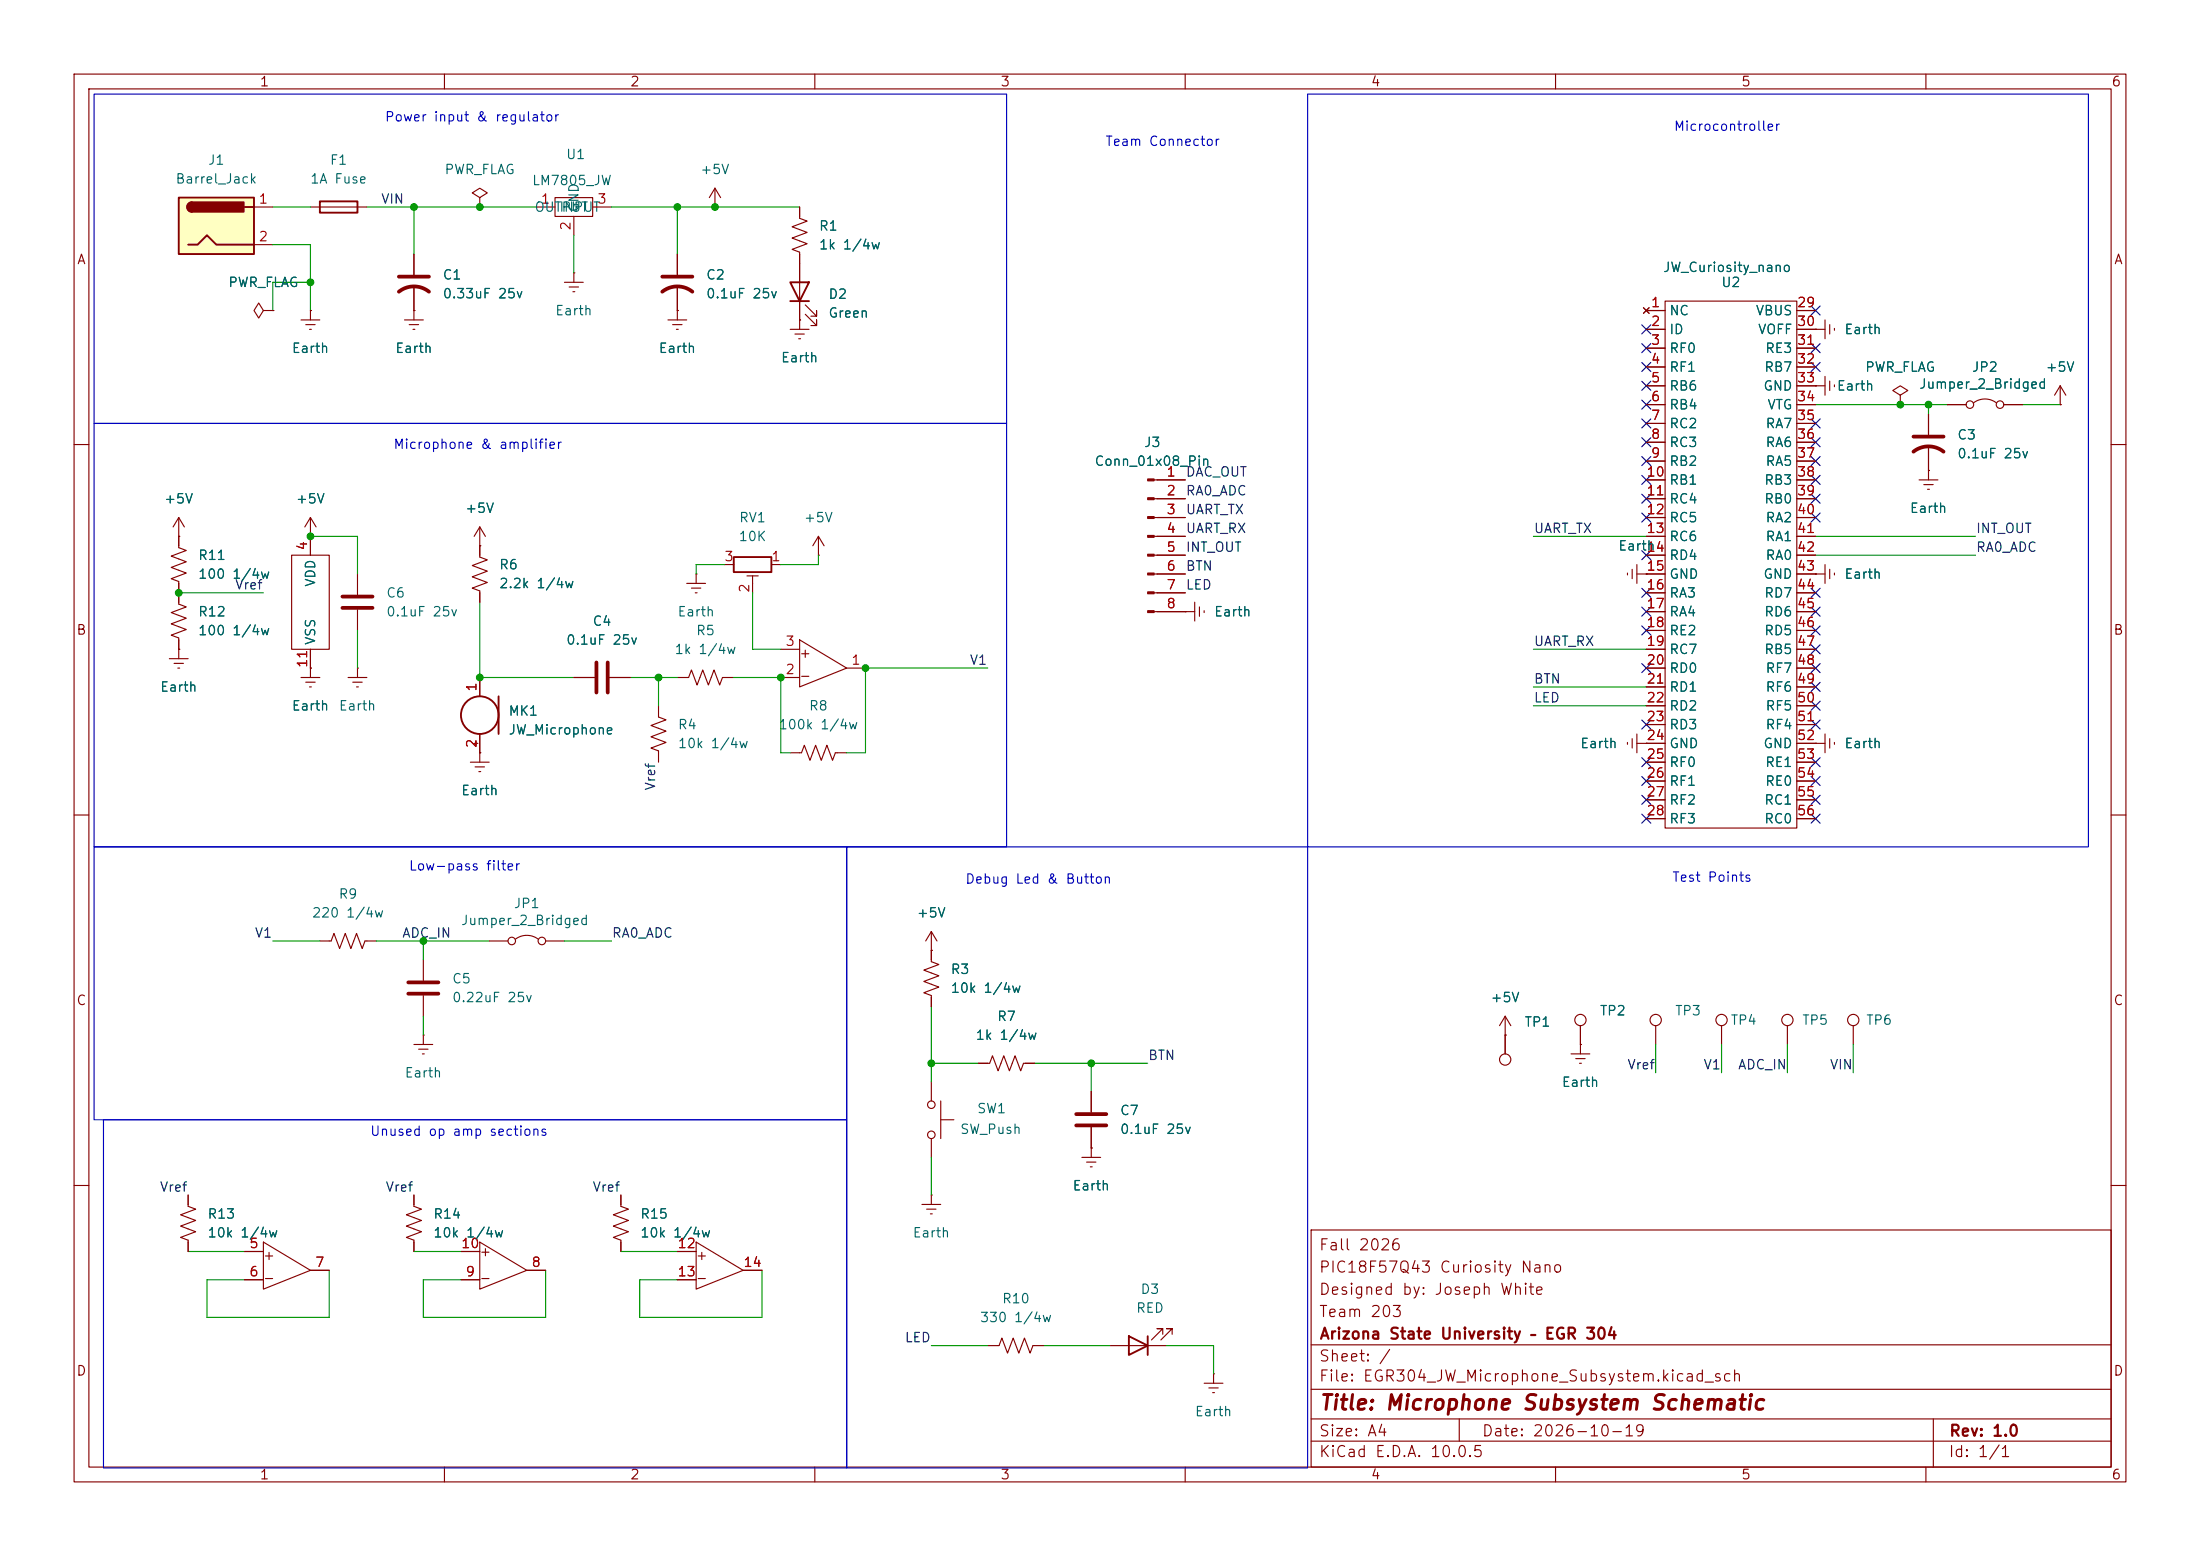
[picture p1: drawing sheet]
<svg xmlns="http://www.w3.org/2000/svg" width="297mm" height="210mm" viewBox="0 0 297 210" stroke-linecap="round" stroke-linejoin="round" font-family="sans-serif">
<g fill="none" stroke="#840000" stroke-width=".15">
<path d="M10 10h277v190h-277zM12 12h273v186h-273zM60 10v2M110 10v2M160 10v2M210 10v2M260 10v2M41.9 27.9h7.6M91.4 34.3v2.8M91.4 38.6v4.6M107.9 27.9v1.6l1.1 .3-2.1 .8 2.1 .8-2.1 .7 2.1 .8-2.1 .8 1 .3v10.5M35.6 41.9l-.7-1-.6 1 .6 1 .7-1h1.2"/>
<path d="M36.8 41.9h.1M40.6 43.2h2.6M41.3 43.8h1.2M41.8 44.5h.2M41.9 41.9h.1M41.9 41.9v1.3M90.2 43.2h2.5M90.8 43.8h1.3M91.3 44.5h.3M91.4 41.9h.1M106.7 44.5h2.5M107.3 45.1h1.3"/>
<path d="M107.8 45.7h.3M107.9 43.2h.1M108.7 42.4l1.5 1.5v-.7v.7h-.7M108.7 41.1l1.5 1.6v-.8v.8h-.7M260.3 55.9v2.8M10 60h2M92.7 78.7h2.5M93.3 79.4h1.3M94 77.5h.1M94 77.5v1.2M97.8 76.2h1.3M100.8 77.7h1.6"/>
<path d="M101.6 77.7v2.3M104.1 76.2h1.3M110.5 74.9h.1M110.5 72.4l-.8 1.3M110.5 72.4l.8 1.3M110.5 72.4v2.5M259.1 64.8h2.5M259.7 65.4h1.3M260.2 66h.3M260.3 63.5h.1M260.3 60.2v4.6M285 60h2"/>
<path d="M88.9 95.3v1.5l1 .4-2 .7 2 .8-2 .7 2 .8-2 .8 1 .3v1.6M91.4 91.4h1.6l.3-1 .8 2.1 .8-2.1 .7 2.1 .8-2.1 .8 2.1 .3-1.1h1.6M93.9 80h.2M105.4 91.4h2.5M105.4 87.6h2.5M107.9 86.4l6.4 3.8-6.4 2.5zM114.3 90.2h2.5M10 110h2M106.7 101.6h1.5l.4-1 .7 2 .8-2 .8 2 .7-2 .8 2 .4-1h1.5M285 110h2M43.2 127h1.5l.4-1 .7 2 .8-2 .8 2 .7-2 .8 2 .4-1h1.5M57.1 139.7h.1"/>
<path d="M57.1 129.5v2.8M57.1 134.4v2.8M57.1 139.7v1.3M66 127h2.6M69.6 126.7a2.54 2.54 0 0 1 3 0M73.7 127h2.5M125.7 128.3h.1M125.7 125.7v4.1l1 .4-2 .7 2 .8-2 .8 2 .7-2 .8 1 .4v1.5M125.7 125.7l-.7 1.3M125.7 125.7l.8 1.3M203.2 139.7h.1M203.2 137.2l-.8 1.2"/>
<path d="M203.2 137.2l.8 1.2M203.2 137.2v5M213.4 138.4v3.8M223.5 138.4v2.6M232.4 138.4v2.6M241.3 138.4v2.6M250.2 138.4v2.6M55.9 141h2.5M56.5 141.6h1.3M57 142.2h.3M125.7 146.1v2.5M125.7 153.7v2.5"/>
<path d="M127 151.1h1.8M127 148.6v5.1M132.1 143.5h1.5l.4-1 .7 2 .8-2 .8 2 .7-2 .8 2 .4-1h1.5M146 156.2h2.6M146.7 156.8h1.3M147.2 157.5h.2M147.3 154.9h.1M147.3 147.3v2.8M147.3 152.1v4.1M212.1 142.2h2.5M212.7 142.9h1.3M213.2 143.5h.3"/>
<path d="M213.4 141h.1M10 160h2M33 172.7h2.6M33 168.9h2.6M35.6 167.6l6.3 3.9-6.3 2.5zM41.9 171.5h2.5M55.9 161.3v1.5l1 .4-2 .8 2 .7-2 .8 2 .7-2 .8 1 .4v1.5M62.2 172.7h2.6M62.2 168.9h2.6M64.8 167.6l6.3 3.9-6.3 2.5zM71.1 171.5h2.6M83.8 161.3v1.5l1 .4-2 .8 2 .7-2 .8 2 .7-2 .8 1 .4v1.5"/>
<path d="M91.4 172.7h2.6M91.4 168.9h2.6M94 167.6l6.3 3.9-6.3 2.5zM100.3 171.5h2.6M124.5 162.6h2.5M125.1 163.2h1.3M125.6 163.8h.3M125.7 161.3h.1M125.7 161.3v1.3M177 166h108v32h-108zM285 160h2M60 198v2"/>
<path d="M110 198v2M133.3 181.6h1.6l.4-1 .7 2 .8-2 .7 2 .8-2 .8 2 .3-1h1.6M160 198v2M162.6 186.7h2.5M163.2 187.3h1.3M163.7 188h.3M163.8 185.4h.1M163.8 185.4v1.3M177 194.5h108M177 191.5h108M177 187.5h108M177 181.5h108"/>
<path d="M197 191.5v3M210 198v2M260 198v2M261 191.5v6.5"/>
<circle cx="69.1" cy="127" r=".51"/>
<circle cx="73.2" cy="127" r=".51"/>
<circle cx="213.4" cy="137.7" r=".76"/>
<circle cx="223.5" cy="137.7" r=".76"/>
<circle cx="232.4" cy="137.7" r=".76"/>
<circle cx="241.3" cy="137.7" r=".76"/>
<circle cx="250.2" cy="137.7" r=".76"/>
<circle cx="125.7" cy="153.2" r=".51"/>
<circle cx="125.7" cy="149.1" r=".51"/>
<circle cx="203.2" cy="143" r=".76"/>
</g>
<path d="M89.4 39.4a3.3 3.3 0 0 1 4.1 0M89.4 37.3h4.1M258.3 58.9h4.1M258.3 61a3.3 3.3 0 0 1 4.1 0M55.1 134.1h4.1M55.1 132.6h4.1M145.3 151.9h4.1M145.3 150.4h4.1" fill="none" stroke="#840000" stroke-width=".51"/>
<path d="M43.2 27.2h5.1v1.5h-5.1zM106.7 38.1h2.5l-1.3 2.5zM106.7 40.6h2.5M99.1 75.2h5v2h-5z" fill="none" stroke="#840000" stroke-width=".25"/>
<path d="M24.1 26.7h10.2v7.6h-10.2z" fill="#ffffc2"/>
<g fill="none" stroke="#840000" stroke-width=".25">
<path d="M24.1 26.7h10.2v7.6h-10.2zM25.4 33h1.3l1.2-1.2 1.3 1.2h5.1M25.9 27.3a.64 .64 0 0 0-.6 .6 .64 .64 0 0 0 .6 .7M33 27.9h1.3M67.3 94v5.1M152.4 180.3l2.5 1.3-2.5 1.3zM154.9 180.3v2.6"/>
<circle cx="64.8" cy="96.5" r="2.54"/>
</g>
<g fill="#840000" stroke="#840000" stroke-width=".25">
<path d="M25.5 27.5l.4-.2v1.3a.63 .63 0 0 1-.6-.4 .63 .63 0 0 1 .2-.7z"/>
<path d="M25.9 27.3h7v1.3h-7z"/>
</g>
<g fill="none" stroke="#840000" stroke-width=".15">
<path d="M34.3 27.9h2.5M34.3 33h2.5M55.9 34.3v2.8M55.9 38.6v4.6M64.8 26.7l1-.7-1-.6-1 .6 1 .7v1.2M64.8 27.9h.1M72.4 27.9h2.5M74.9 26.7h5.1v2.5h-5.1zM76.2 38.1h2.5M76.8 38.7h1.3M77.3 39.4h.3M77.5 36.8h.1"/>
<path d="M77.5 29.2v2.6M77.5 36.8v1.3M80 27.9h2.5M91.4 34.3v2.8M91.4 38.6v3.3M96.5 27.9h.1M96.5 25.4l-.7 1.3M96.5 25.4l.8 1.3M96.5 25.4v2.5M107.9 27.9v1.3M107.9 34.3v3.8M36.8 41.9h.1"/>
<path d="M41.9 41.9h.1M54.6 43.2h2.5M55.2 43.8h1.3M55.8 44.5h.2M55.9 41.9h.1M91.4 41.9h.1M107.9 43.2h.1M107.9 40.6v2.6M221.9 41.5l.7 .8M222.2 41.9h2.6M222.2 44.5h2.6M222.2 47h2.6"/>
<path d="M222.2 49.5h2.6M222.2 52.1h2.6M222.2 54.6h2.6M222.2 57.2h2.6M222.2 59.7h2.6M222.6 41.5l-.7 .8M224.8 40.6h17.8v71.2h-17.8zM242.6 41.9h2.5M242.6 44.5h3.8M242.6 47h2.5M242.6 49.5h2.5M242.6 52.1h3.8"/>
<path d="M242.6 54.6h2.5M242.6 57.2h2.5M242.6 59.7h2.5M245.1 44.5h.1M245.1 52.1h.1M246.4 43.2v2.5M246.4 50.8v2.5M247 43.8v1.3M247 51.4v1.3M247.6 44.3v.3M247.6 51.9v.3M256.5 53.3l1.1-.6-1.1-.6-1 .6 1 .6v1.3"/>
<path d="M256.5 54.6h.1M260.3 55.9v2.8M262.9 54.6h2.5M266.4 54.4a2.54 2.54 0 0 1 3.1 0M270.5 54.6h2.5M278.1 54.6h.1M278.1 52.1l-.7 1.2M278.1 52.1l.8 1.2M278.1 52.1v2.5M24.1 69.9v4l1 .4-2 .8 2 .7-2 .8 2 .7-2 .8 1 .4v3l1 .4-2 .8 2 .7-2 .8 2 .8-2 .7 1 .4v2.8M24.1 72.4h.1M24.1 69.9l-.7 1.2"/>
<path d="M24.1 69.9l.8 1.2M39.4 74.9h5v12.7h-5zM41.9 72.4h.1M41.9 69.9v5M41.9 69.9l-.8 1.2M41.9 69.9l.8 1.2M48.3 77.5v2.8M64.8 73.7h.1M64.8 71.1v4.1l1 .4-2 .7 2 .8-2 .8 2 .7-2 .8 1 .4v1.5M64.8 71.1l-.8 1.3M64.8 71.1l.7 1.3M155.8 64.8h4.2"/>
<path d="M155.8 67.3h4.2M155.8 69.9h4.2M155.8 72.4h4.2M155.8 74.9h4.2M155.8 77.5h4.2M219.7 77.3v.3M220.3 76.8v1.3M221 77.5h3.8M221 76.2v2.5M222.2 77.5h.1M222.2 62.2h2.6M222.2 64.8h2.6"/>
<path d="M222.2 67.3h2.6M222.2 69.9h2.6M222.2 72.4h2.6M222.2 74.9h2.6M242.6 62.2h2.5M242.6 64.8h2.5M242.6 67.3h2.5M242.6 69.9h2.5M242.6 72.4h2.5M242.6 74.9h2.5M242.6 77.5h3.8M245.1 77.5h.1"/>
<path d="M246.4 76.2v2.5M247 76.8v1.3M247.6 77.3v.3M260.3 63.5h.1M260.3 60.2v3.3M22.9 88.9h2.5M23.5 89.5h1.3M24 90.2h.3M24.1 87.6h.1M40.6 91.4h2.6M41.3 92.1h1.2M41.8 92.7h.2"/>
<path d="M41.9 90.2h.1M41.9 87.6v3.8M47 91.4h2.5M47.6 92.1h1.3M48.1 92.7h.3M48.3 90.2h.1M48.3 82.3v2.8M48.3 90.2v1.2M64.8 91.4v2.6M64.8 99.1v3.8M77.5 91.4h2.8M82.3 91.4h2.8"/>
<path d="M155.8 80h4.2M155.8 82.6h5.5M160 82.6h.1M161.3 81.3v2.5M161.9 81.9v1.3M162.6 82.4v.3M220.3 99.7v1.3M221 99.1v2.5M222.2 80h2.6M222.2 82.6h2.6M222.2 85.1h2.6M222.2 87.6h2.6"/>
<path d="M222.2 90.2h2.6M222.2 92.7h2.6M222.2 95.3h2.6M222.2 97.8h2.6M242.6 80h2.5M242.6 82.6h2.5M242.6 85.1h2.5M242.6 87.6h2.5M242.6 90.2h2.5M242.6 92.7h2.5M242.6 95.3h2.5M242.6 97.8h2.5"/>
<path d="M246.4 99.1v2.5M247 99.7v1.3M63.5 102.9h2.5M64 100.3h.5M64.1 103.5h1.3M64.3 100.1v.5M64.6 104.1h.3M64.8 101.6h.1M219.7 100.2v.3M221 100.3h3.8M222.2 100.3h.1M222.2 102.9h2.6"/>
<path d="M222.2 105.4h2.6M222.2 108h2.6M222.2 110.5h2.6M242.6 100.3h3.8M242.6 102.9h2.5M242.6 105.4h2.5M242.6 108h2.5M242.6 110.5h2.5M245.1 100.3h.1M247.6 100.2v.3M125.7 128.3h.1M125.7 128.3v1.2"/>
<path d="M125.7 134.6v1.3M203.2 139.7h.1M203.2 139.7v2.5M213.4 138.4v2.6M132.1 143.5h1.2M138.4 143.5h1.3M147.3 154.9h.1M147.3 147.3v2.8M147.3 152.1v2.8M213.4 141h.1M25.4 161.3v1.5l1 .4-2 .8 2 .7-2 .8 2 .7-2 .8 1 .4v1.5M33 168.9h2.6"/>
<path d="M33 172.7h2.6M41.9 171.5h2.5M55.9 161.3v1.3M55.9 167.6v1.3M62.2 168.9h2.6M62.2 172.7h2.6M71.1 171.5h2.6M83.8 161.3v1.3M83.8 167.6v1.3M91.4 168.9h2.6M91.4 172.7h2.6M100.3 171.5h2.6"/>
<path d="M149.9 181.6h7.6M157 180.1v-.8h-.8h.8l-1.6 1.5M158.2 180.1v-.8h-.7h.7l-1.5 1.5"/>
<circle cx="265.9" cy="54.6" r=".51"/>
<circle cx="270" cy="54.6" r=".51"/>
</g>
<path d="M53.8 39.4a3.3 3.3 0 0 1 4.1 0M53.8 37.3h4.1M46.2 82h4.1M46.2 80.5h4.1M80.5 89.4v4.1M82 89.4v4.1" fill="none" stroke="#840000" stroke-width=".51"/>
<g fill="#840000" stroke="#840000" stroke-width=".15">
<path d="M154.9 64.6h.9v.3h-.9z"/>
<path d="M154.9 67.2h.9v.2h-.9z"/>
<path d="M154.9 69.7h.9v.3h-.9z"/>
<path d="M154.9 72.3h.9v.2h-.9z"/>
<path d="M154.9 74.8h.9v.3h-.9z"/>
<path d="M154.9 77.3h.9v.3h-.9z"/>
<path d="M154.9 79.9h.9v.2h-.9z"/>
<path d="M154.9 82.4h.9v.3h-.9z"/>
</g>
<g fill="none" stroke="#009600" stroke-width=".15">
<path d="M36.8 33h5.1v8.9M36.8 27.9h5.1M41.9 38.1h-5.1v3.8M49.5 27.9h22.9M55.9 27.9v6.4M77.5 31.8v5M82.5 27.9h25.4M91.4 27.9v6.4M245.1 54.6h17.8M260.3 54.6v1.3M273 54.6h5.1M41.9 72.4h6.4v5.1"/>
<path d="M97.8 76.2h-3.8v1.3M110.5 74.9v1.3h-5.1M207 72.4h15.2M245.1 72.4h21.6M245.1 74.9h21.6M24.1 80h11.5M48.3 85.1v5.1M64.8 81.3v10.1h12.7M85.1 91.4h6.3M88.9 91.4v3.9M99.1 91.4h6.3v10.2h1.3M101.6 80v7.6h3.8"/>
<path d="M133.3 90.2h-16.5v11.4h-2.5M207 92.7h15.2M207 95.3h15.2M207 87.6h15.2M36.8 127h6.4M50.8 127h15.2M57.1 127v2.5M57.1 137.2v2.5M76.2 127h6.3M125.7 135.9v10.2M125.7 156.2v5.1M125.7 143.5h6.4"/>
<path d="M139.7 143.5h15.2M147.3 143.5v3.8M223.5 141v3.8M232.4 141v3.8M241.3 141v3.8M250.2 141v3.8M25.4 168.9h7.6M44.4 171.5v6.3h-16.5v-5.1h5.1M55.9 168.9h6.3M73.7 171.5v6.3h-16.6v-5.1h5.1M83.8 168.9h7.6M102.9 171.5v6.3h-16.5v-5.1h5"/>
<path d="M125.7 181.6h7.6M141 181.6h8.9M157.5 181.6h6.3v3.8"/>
</g>
<g fill="none" stroke="#000084" stroke-width=".15">
<path d="M221.6 56.5l1.3 1.3M221.6 54l1.3 1.2M221.6 59.1l1.3 1.2M221.6 46.4l1.3 1.2M221.6 51.5l1.3 1.2M221.6 43.8l1.3 1.3M221.6 48.9l1.3 1.2M222.9 56.5l-1.3 1.3M222.9 54l-1.3 1.2M222.9 59.1l-1.3 1.2M222.9 46.4l-1.3 1.2M222.9 51.5l-1.3 1.2"/>
<path d="M222.9 43.8l-1.3 1.3M222.9 48.9l-1.3 1.2M244.5 46.4l1.2 1.2M244.5 41.3l1.2 1.2M244.5 56.5l1.2 1.3M244.5 48.9l1.2 1.2M244.5 59.1l1.2 1.2M245.7 46.4l-1.2 1.2M245.7 41.3l-1.2 1.2M245.7 56.5l-1.2 1.3M245.7 48.9l-1.2 1.2M245.7 59.1l-1.2 1.2"/>
<path d="M221.6 61.6l1.3 1.2M221.6 66.7l1.3 1.2M221.6 74.3l1.3 1.2M221.6 69.2l1.3 1.3M221.6 64.2l1.3 1.2M221.6 79.4l1.3 1.2M222.9 64.2l-1.3 1.2M222.9 61.6l-1.3 1.2M222.9 66.7l-1.3 1.2M222.9 74.3l-1.3 1.2M222.9 69.2l-1.3 1.3M222.9 79.4l-1.3 1.2"/>
<path d="M244.5 64.2l1.2 1.2M244.5 69.2l1.2 1.3M244.5 79.4l1.2 1.2M244.5 61.6l1.2 1.2M244.5 66.7l1.2 1.2M245.7 64.2l-1.2 1.2M245.7 69.2l-1.2 1.3M245.7 79.4l-1.2 1.2M245.7 66.7l-1.2 1.2M245.7 61.6l-1.2 1.2M221.6 89.6l1.3 1.2M221.6 81.9l1.3 1.3"/>
<path d="M221.6 84.5l1.3 1.2M221.6 97.2l1.3 1.2M222.9 89.6l-1.3 1.2M222.9 81.9l-1.3 1.3M222.9 84.5l-1.3 1.2M222.9 97.2l-1.3 1.2M244.5 94.6l1.2 1.3M244.5 97.2l1.2 1.2M244.5 87l1.2 1.2M244.5 92.1l1.2 1.2M244.5 89.6l1.2 1.2M244.5 84.5l1.2 1.2"/>
<path d="M244.5 81.9l1.2 1.3M245.7 94.6l-1.2 1.3M245.7 97.2l-1.2 1.2M245.7 87l-1.2 1.2M245.7 92.1l-1.2 1.2M245.7 89.6l-1.2 1.2M245.7 84.5l-1.2 1.2M245.7 81.9l-1.2 1.3M221.6 107.3l1.3 1.3M221.6 102.3l1.3 1.2M221.6 104.8l1.3 1.2M221.6 109.9l1.3 1.2"/>
<path d="M222.9 102.3l-1.3 1.2M222.9 109.9l-1.3 1.2M222.9 107.3l-1.3 1.3M222.9 104.8l-1.3 1.2M244.5 107.3l1.2 1.3M244.5 102.3l1.2 1.2M244.5 104.8l1.2 1.2M244.5 109.9l1.2 1.2M245.7 107.3l-1.2 1.3M245.7 102.3l-1.2 1.2M245.7 104.8l-1.2 1.2M245.7 109.9l-1.2 1.2"/>
</g>
<path d="M12.7 12.7h123.2v44.5h-123.2zM176.5 12.7h105.4v101.6h-105.4zM12.7 57.2h123.2v57.1h-123.2zM12.7 114.3h101.6v36.8h-101.6zM114.3 114.3h62.2v83.8h-62.2zM14 151.1h100.3v47h-100.3z" fill="none" stroke="#0000c2" stroke-width=".15"/>
<g fill="#009600" stroke="#009600" stroke-width=".14">
<circle cx="24.1" cy="80" r=".46"/>
<circle cx="55.9" cy="27.9" r=".46"/>
<circle cx="64.8" cy="27.9" r=".46"/>
<circle cx="41.9" cy="72.4" r=".46"/>
<circle cx="41.9" cy="38.1" r=".46"/>
<circle cx="256.5" cy="54.6" r=".46"/>
<circle cx="260.3" cy="54.6" r=".46"/>
<circle cx="147.3" cy="143.5" r=".46"/>
<circle cx="125.7" cy="143.5" r=".46"/>
<circle cx="116.8" cy="90.2" r=".46"/>
<circle cx="64.8" cy="91.4" r=".46"/>
<circle cx="105.4" cy="91.4" r=".46"/>
<circle cx="91.4" cy="27.9" r=".46"/>
<circle cx="96.5" cy="27.9" r=".46"/>
<circle cx="88.9" cy="91.4" r=".46"/>
<circle cx="57.1" cy="127" r=".46"/>
</g>
<text font-size="2" fill="#840000" x="178" y="190.8">Title: Microphone Subsystem Schematic</text>
<g font-size="1.5" fill="#840000">
<text x="178" y="172.1">PIC18F57Q43 Curiosity Nano</text>
<text x="178" y="169.1">Fall 2026</text>
<text x="178" y="178.1">Team 203</text>
<text x="178" y="175.1">Designed by: Joseph White</text>
<text x="178" y="184.1">Sheet: /</text>
<text x="178" y="181.1">Arizona State University – EGR 304</text>
<text x="178" y="186.8">File: EGR304_JW_Microphone_Subsystem.kicad_sch</text>
<text x="178" y="197">KiCad E.D.A. 10.0.5</text>
<text x="178" y="194.2">Size: A4</text>
<text x="200" y="194.2">Date: 2026-10-19</text>
<text x="263" y="197">Id: 1/1</text>
<text x="263" y="194.2">Rev: 1.0</text>
</g>
<g font-size="1.3" fill="#840000">
<text x="35" y="12">1</text>
<text x="85" y="12">2</text>
<text x="135" y="12">3</text>
<text x="185" y="12">4</text>
<text x="235" y="12">5</text>
<text x="285" y="12">6</text>
<text x="10.3" y="36">A</text>
<text x="285.3" y="36">A</text>
<text x="10.2" y="86">B</text>
<text x="107.8" y="89.1">+</text>
<text x="285.2" y="86">B</text>
<text x="107.8" y="92.1">-</text>
<text x="10.2" y="136">C</text>
<text x="285.2" y="136">C</text>
<text x="35.4" y="170.4">+</text>
<text x="35.4" y="173.4">-</text>
<text x="64.6" y="169.9">+</text>
<text x="64.6" y="173.4">-</text>
<text x="93.8" y="170.4">+</text>
<text x="93.8" y="173.4">-</text>
<text x="10.2" y="186">D</text>
<text x="285.2" y="186">D</text>
<text x="35" y="200">1</text>
<text x="85" y="200">2</text>
<text x="135" y="200">3</text>
<text x="185" y="200">4</text>
<text x="235" y="200">5</text>
<text x="285" y="200">6</text>
</g>
<g font-size="1.3" fill="#0000c2">
<text x="51.9" y="16.7">Power input &amp; regulator</text>
<text x="225.9" y="18">Microcontroller</text>
<text x="149.1" y="20">Team Connector</text>
<text x="53" y="60.9">Microphone &amp; amplifier</text>
<text x="55.1" y="117.8">Low-pass filter</text>
<text x="130.2" y="119.6">Debug Led &amp; Button</text>
<text x="225.7" y="119.3">Test Points</text>
<text x="49.9" y="153.6">Unused op amp sections</text>
</g>
<g font-size="1.3" fill="#006464">
<text x="28" y="22.6">J1</text>
<text x="44.4" y="22.6">F1</text>
<text x="59.9" y="23.8">PWR_FLAG</text>
<text x="76.3" y="21.8">U1</text>
<text x="94.5" y="23.8">+5V</text>
<text x="23.6" y="25.1">Barrel_Jack</text>
<text x="41.8" y="25.1">1A Fuse</text>
<text x="71.7" y="25.3">LM7805_JW</text>
<text x="72.1" y="28.9">OUTPUT</text>
<text x="75.4" y="28.9">INPUT</text>
<text x="78.4" y="28.7" transform="rotate(-90 78.4 28.7)">GND</text>
<text x="110.5" y="31.4">R1</text>
<text x="110.5" y="34">1k 1/4w</text>
<text x="30.7" y="39.1">PWR_FLAG</text>
<text x="59.7" y="38">C1</text>
<text x="59.7" y="40.6">0.33uF 25v</text>
<text x="95.2" y="38">C2</text>
<text x="95.2" y="40.6">0.1uF 25v</text>
<text x="111.7" y="40.7">D2</text>
<text x="224.4" y="37">JW_Curiosity_nano</text>
<text x="232.3" y="39.1">U2</text>
<text x="39.3" y="48">Earth</text>
<text x="53.3" y="48">Earth</text>
<text x="74.9" y="42.9">Earth</text>
<text x="88.8" y="48">Earth</text>
<text x="111.7" y="43.2">Green</text>
<text x="225.3" y="42.9">NC</text>
<text x="225.3" y="45.4">ID</text>
<text x="225.3" y="48">RF0</text>
<text x="236.9" y="42.9">VBUS</text>
<text x="237.2" y="45.4">VOFF</text>
<text x="238.2" y="48">RE3</text>
<text x="248.9" y="45.4">Earth</text>
<text x="105.3" y="49.2">Earth</text>
<text x="225.3" y="50.5">RF1</text>
<text x="225.3" y="53">RB6</text>
<text x="238" y="53">GND</text>
<text x="238.1" y="50.5">RB7</text>
<text x="247.9" y="53">Earth</text>
<text x="251.7" y="50.5">PWR_FLAG</text>
<text x="259" y="52.8">Jumper_2_Bridged</text>
<text x="266.1" y="50.5">JP2</text>
<text x="276.1" y="50.5">+5V</text>
<text x="225.3" y="55.6">RB4</text>
<text x="225.3" y="58.1">RC2</text>
<text x="238.3" y="58.1">RA7</text>
<text x="238.5" y="55.6">VTG</text>
<text x="264.1" y="59.6">C3</text>
<text x="147.7" y="63.2">Conn_01x08_Pin</text>
<text x="154.4" y="60.7">J3</text>
<text x="225.3" y="60.7">RC3</text>
<text x="225.3" y="63.2">RB2</text>
<text x="225.3" y="65.7">RB1</text>
<text x="238.1" y="65.7">RB3</text>
<text x="238.3" y="60.7">RA6</text>
<text x="238.3" y="63.2">RA5</text>
<text x="264.1" y="62.2">0.1uF 25v</text>
<text x="22.1" y="68.3">+5V</text>
<text x="39.8" y="68.3">+5V</text>
<text x="62.7" y="69.5">+5V</text>
<text x="99.7" y="70.8">RV1</text>
<text x="108.4" y="70.8">+5V</text>
<text x="225.3" y="68.3">RC4</text>
<text x="225.3" y="70.8">RC5</text>
<text x="238.1" y="68.3">RB0</text>
<text x="238.3" y="70.8">RA2</text>
<text x="257.7" y="69.5">Earth</text>
<text x="26.7" y="75.9">R11</text>
<text x="67.3" y="77.2">R6</text>
<text x="99.6" y="73.4">10K</text>
<text x="218.4" y="74.6">Earth</text>
<text x="225.3" y="73.4">RC6</text>
<text x="225.3" y="75.9">RD4</text>
<text x="238.3" y="73.4">RA1</text>
<text x="238.3" y="75.9">RA0</text>
<text x="26.7" y="78.4">100 1/4w</text>
<text x="26.7" y="83.5">R12</text>
<text x="42.9" y="79.3" transform="rotate(-90 42.9 79.3)">VDD</text>
<text x="52.1" y="81">C6</text>
<text x="52.1" y="83.5">0.1uF 25v</text>
<text x="67.3" y="79.7">2.2k 1/4w</text>
<text x="91.4" y="83.5">Earth</text>
<text x="163.8" y="83.5">Earth</text>
<text x="225.3" y="78.4">GND</text>
<text x="225.3" y="81">RA3</text>
<text x="225.3" y="83.5">RA4</text>
<text x="238" y="78.4">GND</text>
<text x="238.1" y="81">RD7</text>
<text x="238.1" y="83.5">RD6</text>
<text x="248.9" y="78.4">Earth</text>
<text x="26.7" y="86.1">100 1/4w</text>
<text x="42.9" y="87.1" transform="rotate(-90 42.9 87.1)">VSS</text>
<text x="76.3" y="87.3">0.1uF 25v</text>
<text x="79.9" y="84.8">C4</text>
<text x="91" y="88.6">1k 1/4w</text>
<text x="93.9" y="86.1">R5</text>
<text x="225.3" y="86.1">RE2</text>
<text x="225.3" y="88.6">RC7</text>
<text x="238.1" y="86.1">RD5</text>
<text x="238.1" y="88.6">RB5</text>
<text x="21.5" y="93.7">Earth</text>
<text x="225.3" y="91.1">RD0</text>
<text x="225.3" y="93.7">RD1</text>
<text x="238.3" y="91.1">RF7</text>
<text x="238.3" y="93.7">RF6</text>
<text x="39.3" y="96.2">Earth</text>
<text x="45.7" y="96.2">Earth</text>
<text x="68.6" y="96.9">MK1</text>
<text x="68.6" y="99.5">JW_Microphone</text>
<text x="91.4" y="98.8">R4</text>
<text x="91.4" y="101.3">10k 1/4w</text>
<text x="105" y="98.8">100k 1/4w</text>
<text x="109.1" y="96.2">R8</text>
<text x="213.2" y="101.3">Earth</text>
<text x="225.3" y="96.2">RD2</text>
<text x="225.3" y="98.8">RD3</text>
<text x="225.3" y="101.3">GND</text>
<text x="238" y="101.3">GND</text>
<text x="238.3" y="96.2">RF5</text>
<text x="238.3" y="98.8">RF4</text>
<text x="248.9" y="101.3">Earth</text>
<text x="62.2" y="107.6">Earth</text>
<text x="225.3" y="103.8">RF0</text>
<text x="225.3" y="106.4">RF1</text>
<text x="238.2" y="103.8">RE1</text>
<text x="238.2" y="106.4">RE0</text>
<text x="225.3" y="108.9">RF2</text>
<text x="225.3" y="111.5">RF3</text>
<text x="238.1" y="108.9">RC1</text>
<text x="238.1" y="111.5">RC0</text>
<text x="42" y="124.2">220 1/4w</text>
<text x="45.6" y="121.6">R9</text>
<text x="62.2" y="125.2">Jumper_2_Bridged</text>
<text x="69.3" y="122.9">JP1</text>
<text x="123.7" y="124.2">+5V</text>
<text x="128.3" y="131.8">R3</text>
<text x="60.9" y="133">C5</text>
<text x="60.9" y="135.6">0.22uF 25v</text>
<text x="128.3" y="134.3">10k 1/4w</text>
<text x="201.1" y="135.6">+5V</text>
<text x="215.9" y="137.4">TP2</text>
<text x="226" y="137.4">TP3</text>
<text x="131.6" y="140.7">1k 1/4w</text>
<text x="134.5" y="138.1">R7</text>
<text x="205.7" y="138.9">TP1</text>
<text x="233.6" y="138.6">TP4</text>
<text x="243.2" y="138.6">TP5</text>
<text x="251.8" y="138.6">TP6</text>
<text x="54.5" y="145.7">Earth</text>
<text x="210.8" y="147">Earth</text>
<text x="129.5" y="153.4">SW_Push</text>
<text x="131.8" y="150.6">SW1</text>
<text x="151.1" y="150.8">C7</text>
<text x="151.1" y="153.4">0.1uF 25v</text>
<text x="144.7" y="161">Earth</text>
<text x="27.9" y="164.8">R13</text>
<text x="27.9" y="167.3">10k 1/4w</text>
<text x="58.4" y="164.8">R14</text>
<text x="58.4" y="167.3">10k 1/4w</text>
<text x="86.3" y="164.8">R15</text>
<text x="86.3" y="167.3">10k 1/4w</text>
<text x="123.1" y="167.3">Earth</text>
<text x="132.2" y="178.8">330 1/4w</text>
<text x="135.2" y="176.2">R10</text>
<text x="153.3" y="177.5">RED</text>
<text x="153.9" y="175">D3</text>
<text x="161.2" y="191.5">Earth</text>
</g>
<g font-size="1.3" fill="#a90000">
<text x="34.8" y="27.8">1</text>
<text x="72.9" y="27.8">1</text>
<text x="80.5" y="27.8">3</text>
<text x="34.8" y="32.9">2</text>
<text x="77.3" y="31.2" transform="rotate(-90 77.3 31.2)">2</text>
<text x="222.8" y="41.8">1</text>
<text x="242.5" y="41.8">29</text>
<text x="222.8" y="44.3">2</text>
<text x="222.8" y="46.9">3</text>
<text x="242.5" y="44.3">30</text>
<text x="242.5" y="46.9">31</text>
<text x="222.8" y="49.4">4</text>
<text x="222.8" y="51.9">5</text>
<text x="242.5" y="49.4">32</text>
<text x="242.5" y="51.9">33</text>
<text x="222.8" y="54.5">6</text>
<text x="222.8" y="57">7</text>
<text x="222.8" y="59.6">8</text>
<text x="242.5" y="54.5">34</text>
<text x="242.5" y="57">35</text>
<text x="242.5" y="59.6">36</text>
<text x="157.4" y="64.6">1</text>
<text x="222.2" y="64.6">10</text>
<text x="222.8" y="62.1">9</text>
<text x="242.5" y="62.1">37</text>
<text x="242.5" y="64.6">38</text>
<text x="157.4" y="67.2">2</text>
<text x="157.4" y="69.7">3</text>
<text x="222.2" y="67.2">11</text>
<text x="222.2" y="69.7">12</text>
<text x="242.5" y="67.2">39</text>
<text x="242.5" y="69.7">40</text>
<text x="41.8" y="74.4" transform="rotate(-90 41.8 74.4)">4</text>
<text x="97.7" y="76.1">3</text>
<text x="104" y="76.1">1</text>
<text x="157.4" y="72.3">4</text>
<text x="157.4" y="74.8">5</text>
<text x="157.4" y="77.3">6</text>
<text x="222.2" y="72.3">13</text>
<text x="222.2" y="74.8">14</text>
<text x="222.2" y="77.3">15</text>
<text x="242.5" y="72.3">41</text>
<text x="242.5" y="74.8">42</text>
<text x="242.5" y="77.3">43</text>
<text x="101.5" y="80.1" transform="rotate(-90 101.5 80.1)">2</text>
<text x="157.4" y="79.9">7</text>
<text x="157.4" y="82.4">8</text>
<text x="222.2" y="79.9">16</text>
<text x="222.2" y="82.4">17</text>
<text x="242.5" y="79.9">44</text>
<text x="242.5" y="82.4">45</text>
<text x="105.9" y="87.5">3</text>
<text x="222.2" y="85">18</text>
<text x="222.2" y="87.5">19</text>
<text x="242.5" y="85">46</text>
<text x="242.5" y="87.5">47</text>
<text x="41.8" y="90.2" transform="rotate(-90 41.8 90.2)">11</text>
<text x="64.6" y="93.4" transform="rotate(-90 64.6 93.4)">1</text>
<text x="105.9" y="91.3">2</text>
<text x="114.8" y="90">1</text>
<text x="222.2" y="90">20</text>
<text x="222.2" y="92.6">21</text>
<text x="222.2" y="95.1">22</text>
<text x="242.5" y="90">48</text>
<text x="242.5" y="92.6">49</text>
<text x="242.5" y="95.1">50</text>
<text x="64.6" y="101.1" transform="rotate(-90 64.6 101.1)">2</text>
<text x="222.2" y="97.7">23</text>
<text x="222.2" y="100.2">24</text>
<text x="242.5" y="97.7">51</text>
<text x="242.5" y="100.2">52</text>
<text x="222.2" y="102.7">25</text>
<text x="222.2" y="105.3">26</text>
<text x="222.2" y="107.8">27</text>
<text x="242.5" y="102.7">53</text>
<text x="242.5" y="105.3">54</text>
<text x="242.5" y="107.8">55</text>
<text x="222.2" y="110.4">28</text>
<text x="242.5" y="110.4">56</text>
<text x="33.6" y="168.8">5</text>
<text x="33.6" y="172.6">6</text>
<text x="42.4" y="171.3">7</text>
<text x="62.2" y="168.8">10</text>
<text x="62.8" y="172.6">9</text>
<text x="71.7" y="171.3">8</text>
<text x="91.4" y="168.8">12</text>
<text x="91.4" y="172.6">13</text>
<text x="100.3" y="171.3">14</text>
</g>
<g font-size="1.3" fill="#0f0f0f">
<text x="51.4" y="27.8">VIN</text>
<text x="160" y="64.6">DAC_OUT</text>
<text x="160" y="69.7">UART_TX</text>
<text x="160" y="67.2">RA0_ADC</text>
<text x="160" y="77.3">BTN</text>
<text x="160" y="74.8">INT_OUT</text>
<text x="160" y="72.3">UART_RX</text>
<text x="207" y="72.3">UART_TX</text>
<text x="266.7" y="74.8">RA0_ADC</text>
<text x="266.7" y="72.3">INT_OUT</text>
<text x="31.6" y="79.9">Vref</text>
<text x="160" y="79.9">LED</text>
<text x="207" y="87.5">UART_RX</text>
<text x="130.8" y="90">V1</text>
<text x="207" y="92.6">BTN</text>
<text x="207" y="95.1">LED</text>
<text x="88.8" y="106.8" transform="rotate(-90 88.8 106.8)">Vref</text>
<text x="34.3" y="126.9">V1</text>
<text x="54.2" y="126.9">ADC_IN</text>
<text x="82.5" y="126.9">RA0_ADC</text>
<text x="154.9" y="143.4">BTN</text>
<text x="219.6" y="144.7">Vref</text>
<text x="229.9" y="144.7">V1</text>
<text x="234.5" y="144.7">ADC_IN</text>
<text x="246.9" y="144.7">VIN</text>
<text x="21.5" y="161.2">Vref</text>
<text x="52" y="161.2">Vref</text>
<text x="79.9" y="161.2">Vref</text>
<text x="122.1" y="181.5">LED</text>
</g>
</svg>
